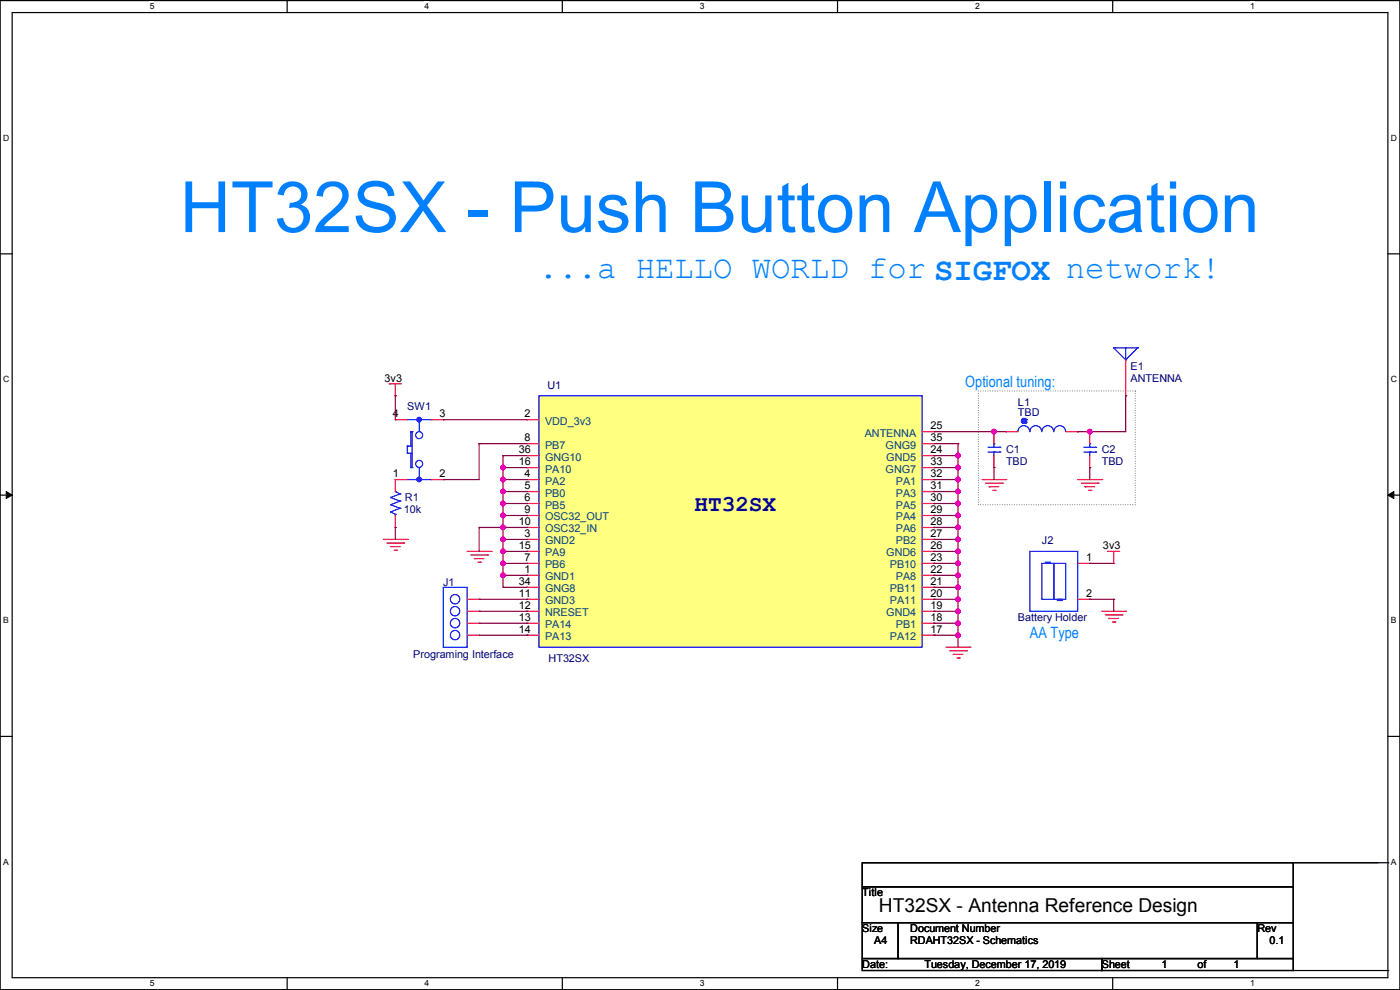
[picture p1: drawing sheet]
<svg xmlns="http://www.w3.org/2000/svg" width="297mm" height="210mm" viewBox="0 0 297 210" stroke-linecap="round" stroke-linejoin="round" font-family="sans-serif">
<path d="M0 .1h297v209.8h-297zM2.6 2.7h291.8v204.7h-291.8z" fill="none" stroke="#000" stroke-width=".25"/>
<g fill="#fff">
<path d="M31.7 .4h1v2h-1z"/>
<path d="M31.7 207.6h1v2h-1z"/>
</g>
<path d="M60.9 .1v2.6M60.9 207.4v2.5" fill="none" stroke="#000" stroke-width=".25"/>
<g fill="#fff">
<path d="M90.1 .4h1v2h-1z"/>
<path d="M90.1 207.6h1v2h-1z"/>
</g>
<path d="M119.3 .1v2.6M119.3 207.4v2.5" fill="none" stroke="#000" stroke-width=".25"/>
<g fill="#fff">
<path d="M148.5 .4h.9v2h-.9z"/>
<path d="M148.5 207.6h.9v2h-.9z"/>
</g>
<path d="M177.7 .1v2.6M177.7 207.4v2.5" fill="none" stroke="#000" stroke-width=".25"/>
<g fill="#fff">
<path d="M206.8 .4h1v2h-1z"/>
<path d="M206.8 207.6h1v2h-1z"/>
</g>
<path d="M236.1 .1v2.6M236.1 207.4v2.5" fill="none" stroke="#000" stroke-width=".25"/>
<g fill="#fff">
<path d="M265.2 .4h1v2h-1z"/>
<path d="M265.2 207.6h1v2h-1z"/>
<path d="M.7 28.2h1.2v2h-1.2z"/>
<path d="M295.1 28.2h1.2v2h-1.2z"/>
<path d="M.7 79.4h1.2v2h-1.2z"/>
<path d="M295.1 79.4h1.2v2h-1.2z"/>
</g>
<path d="M0 53.8h2.6M294.4 53.8h2.6" fill="none" stroke="#000" stroke-width=".25"/>
<g fill="#fff">
<path d="M.7 130.6h1.2v2h-1.2z"/>
<path d="M295.1 130.6h1.1v2h-1.1z"/>
</g>
<path d="M0 105h2.6M294.4 105h2.6" fill="none" stroke="#000" stroke-width=".25"/>
<path d="M1.3 104.3l1.3 .7-1.3 .7zM294.4 105l1.3-.7v1.4z" fill="#000" stroke="#000" stroke-width=".21"/>
<g fill="#fff">
<path d="M.7 181.8h1.2v2h-1.2z"/>
<path d="M295.1 181.8h1.1v2h-1.1z"/>
</g>
<g fill="none" stroke="#000" stroke-width=".25">
<path d="M0 156.2h2.6M294.4 156.2h2.6M182.9 183h91.5v5.1h-91.5zM182.9 188.1h91.5v7.6h-91.5zM182.9 195.7h7.6v7.6h-7.6zM190.5 195.7h76.2v7.6h-76.2zM266.7 195.7h7.7v7.6h-7.7zM274.4 183h20M292.1 183h.1M294.4 183h.1M182.9 203.3h50.8v2.6h-50.8zM233.7 203.3h40.7v2.6h-40.7z"/>
<path d="M274.4 205.9h20M294.4 205.9h.1"/>
</g>
<path d="M114.3 83.9h81.3v53.4h-81.3z" fill-rule="evenodd" fill="#ffff80" stroke="#ffff80" stroke-width=".25"/>
<path d="M207.6 82.9h33.2v24.2h-33.2z" fill="none" stroke="#808080" stroke-width=".25" stroke-dasharray="0 .5"/>
<g fill="none" stroke="#f00" stroke-width=".25">
<path d="M238.8 76.3v7.6M82.6 81.4h.1M82.6 81.4h2.5M83.9 83.9h.1M83.9 89h.1M83.9 81.4v2.5M83.9 89h2.5M91.5 89h2.5M94 89h.1M111.8 89h.1M111.8 94.1h.1M111.8 99.2h.1"/>
<path d="M111.8 96.6h.1M111.8 89h2.5M111.8 94.1h2.5M111.8 99.2h2.5M111.8 96.6h2.5M195.6 94.1h2.6M195.6 99.2h2.6M195.6 96.6h2.6M195.6 91.6h2.6M198.2 96.6h.1M198.2 91.6h.1M198.2 99.2h.1"/>
<path d="M198.2 94.1h.1M210.9 99.2h.1M210.9 91.6h.1M210.9 91.6v2.5M210.9 96.6v2.6M213.4 91.6h.1M213.4 91.6h2.5M226.1 91.6h2.5M228.6 91.6h.1M231.2 99.2h.1M231.2 91.6h.1M231.2 91.6v2.5"/>
<path d="M231.2 96.6v2.6M238.8 83.9h.1M81.3 114.4h5.1M82.1 115.2h3.5M82.8 116h.1M82.8 116h2.1M83.6 116.7h.5M83.9 101.7h.1M83.9 111.9h.1M83.9 101.7v2.6M83.9 109.3v2.6M83.9 101.7h2.5"/>
<path d="M84.1 116.7h.1M85.6 115.2h.1M86.4 114.4h.1M91.5 101.7h2.5M94 101.7h.1M99.1 117h5.1M99.9 117.7h3.5M100.6 118.5h.1M100.6 118.5h2.1M101.4 119.3h.5M101.9 119.3h.1M103.4 117.7h.1"/>
<path d="M104.2 117h.1M111.8 114.4h.1M111.8 101.7h.1M111.8 104.3h.1M111.8 106.8h.1M111.8 119.5h.1M111.8 109.3h.1M111.8 111.9h.1M111.8 117h.1M111.8 117h2.5M111.8 114.4h2.5M111.8 101.7h2.5"/>
<path d="M111.8 119.5h2.5M111.8 104.3h2.5M111.8 106.8h2.5M111.8 109.3h2.5M111.8 111.9h2.5M195.6 117h2.6M195.6 114.4h2.6M195.6 101.7h2.6M195.6 119.5h2.6M195.6 104.3h2.6M195.6 106.8h2.6M195.6 109.3h2.6"/>
<path d="M195.6 111.9h2.6M198.2 119.5h.1M198.2 117h.1M198.2 114.4h.1M198.2 111.9h.1M198.2 109.3h.1M198.2 106.8h.1M198.2 104.3h.1M198.2 101.7h.1M208.3 101.7h5.1M209.1 102.5h3.5M209.8 103.3h.1"/>
<path d="M209.8 103.3h2.1M210.6 104h.5M211.1 104h.1M212.6 102.5h.1M213.4 101.7h.1M228.6 101.7h5.1M228.6 119.5h2.6M229.4 102.5h3.6M230.2 103.3h.1M230.2 103.3h2M230.9 104h.5M231.2 119.5h.1"/>
<path d="M231.4 104h.1M233 102.5h.1M233.7 101.7h.1M235 117h.1M235 117h2.5M236.3 119.5h.1M236.3 117v2.5M99.1 129.7h2.5M99.1 134.7h2.5M99.1 132.2h2.5M99.1 127.1h2.5M101.6 134.7h.1"/>
<path d="M101.6 132.2h.1M101.6 129.7h.1M101.6 127.1h.1M111.8 122h.1M111.8 127.1h.1M111.8 129.7h.1M111.8 132.2h.1M111.8 134.7h.1M111.8 124.6h.1M111.8 129.7h2.5M111.8 134.7h2.5M111.8 132.2h2.5"/>
<path d="M111.8 127.1h2.5M111.8 122h2.5M111.8 124.6h2.5M195.6 129.7h2.6M195.6 134.7h2.6M195.6 132.2h2.6M195.6 127.1h2.6M195.6 122h2.6M195.6 124.6h2.6M198.2 134.7h.1M198.2 132.2h.1M198.2 129.7h.1"/>
<path d="M198.2 127.1h.1M198.2 124.6h.1M198.2 122h.1M200.7 137.3h5.1M201.5 138h3.5M202.2 138.8h.1M202.2 138.8h2.1M203 139.6h.5M203.5 139.6h.1M205 138h.1M205.8 137.3h.1M228.6 127.1h2.6"/>
<path d="M231.2 127.1h.1M233.7 129.7h5.1M234.5 130.4h3.5M235.2 131.2h.1M235.2 131.2h2.1M236 132h.5M236.5 132h.1M238 130.4h.1M238.8 129.7h.1"/>
</g>
<g fill="none" stroke="#00f" stroke-width=".25">
<path d="M236.3 73.8h.1M236.3 73.8h5M236.3 73.8l2.5 2.5M238.8 76.3h.1M238.8 73.8v2.5M241.3 73.8h.1M241.3 73.8l-2.5 2.5M86.4 94.6h.1M86.4 96.1h.1M86.4 94.6h.8M86.4 94.6v1.5M86.4 96.1h.8"/>
<path d="M86.4 89h5.1M87.2 91.6h.1M87.2 94.6h.1M87.2 96.1h.1M87.2 99.2h.1M87.2 91.6h.2M87.2 91.6v3M87.2 96.1v3.1M87.2 99.2h.2M87.4 91.6h.1M87.4 99.2h.1M87.4 91.6v7.6"/>
<path d="M88.9 89h.1M88.9 89v2.6M88.9 99.2v2.5M91.5 89h.1M114.3 83.9h81.3v53.4h-81.3zM209.6 95.9h2.5M209.6 94.9h2.5M210.9 94.1h.1M210.9 95.9h.1M210.9 94.1v.8M210.9 95.9v.7M212.1 95.9h.1"/>
<path d="M212.1 94.9h.1M215.9 91.6a1.25 1.25 0 0 1 1.3-1.3 1.25 1.25 0 0 1 1.2 1.3M216.7 89.5h.1M216.7 89h.1M216.7 89.5l.3 .3M216.7 89v.5M216.7 89l1 .5M217 88.8h.1M217 89.8h.1M217 88.8l-.3 .2M217 88.8h.5M217 88.8l.5 1"/>
<path d="M217 89.8h.5M217.5 88.8h.1M217.5 89.8h.1M217.5 88.8l-.5 1M217.5 88.8l.2 .2M217.7 89h.1M217.7 89.5h.1M217.7 89l-1 .5M217.7 89v.5M217.7 89.5l-.2 .3M218.5 91.6a1.27 1.27 0 0 1 1.3-1.3 1.27 1.27 0 0 1 1.2 1.3 1.27 1.27 0 0 1 1.3-1.3 1.27 1.27 0 0 1 1.3 1.3 1.25 1.25 0 0 1 1.2-1.3 1.25 1.25 0 0 1 1.3 1.3M229.9 95.9h2.6"/>
<path d="M229.9 94.9h2.6M231.2 94.1h.1M231.2 95.9h.1M231.2 94.1v.8M231.2 95.9v.7M232.5 95.9h.1M232.5 94.9h.1M82.8 108.6h.1M82.8 107.1h.1M82.8 105.5h.1M82.8 108.6l1.1 .5M82.8 107.1l2.1 .7"/>
<path d="M82.8 105.5l2.1 .8M83.9 104.3h.1M83.9 109.1h.1M83.9 104.3l1 .5M83.9 109.1v.2M84.9 107.8h.1M84.9 106.3h.1M84.9 104.8h.1M84.9 107.8l-2.1 .8M84.9 106.3l-2.1 .8M84.9 104.8l-2.1 .7M86.4 101.7h5.1"/>
<path d="M88.9 101.7h.1M91.5 101.7h.1M218.5 117h10.1v12.7h-10.1zM221 119.5h2.6v7.6h-2.6zM221.8 119.3h1v.2h-1zM223.6 119.5h2.5v7.6h-2.5zM94 124.6h5.1v12.7h-5.1zM224.3 127.1h1v.3h-1z"/>
<circle cx="88.9" cy="98.4" r=".74"/>
<circle cx="88.9" cy="92.3" r=".74"/>
<circle cx="96.5" cy="134.7" r=".99"/>
<circle cx="96.5" cy="127.1" r=".99"/>
<circle cx="96.5" cy="129.6" r=".99"/>
<circle cx="96.5" cy="132.2" r=".99"/>
</g>
<g fill="#00f" stroke="#00f" stroke-width=".25">
<circle cx="88.9" cy="89" r=".49"/>
<circle cx="88.9" cy="101.7" r=".49"/>
</g>
<g fill="none" stroke="#800040" stroke-width=".25">
<path d="M83.9 83.9h.1M83.9 83.9v5.1M94 89h.1M94 89h17.8M101.6 94.1h.1M101.6 94.1v7.6h-7.6M101.6 94.1h10.2M106.7 99.2h.1M106.7 96.6h.1M106.7 96.6h5.1M106.7 99.2h5.1M106.7 96.6v28"/>
<path d="M198.2 96.6h.1M198.2 96.6h5M198.2 94.1h5M198.2 99.2h5M198.2 91.6h15.2M203.2 99.2h.1M203.2 94.1h.1M203.2 96.6h.1M203.2 94.1v43.2M210.9 91.6h.1M210.9 99.2h.1M210.9 99.2v2.5"/>
<path d="M228.6 91.6h.1M231.2 91.6h.1M231.2 99.2h.1M231.2 99.2v2.5M238.8 83.9h.1M238.8 83.9v7.7h-10.2M83.9 111.9h.1M83.9 111.9v2.5M94 101.7h.1M101.6 111.9h.1M101.6 111.9h10.2M101.6 111.9v5.1"/>
<path d="M106.7 101.7h.1M106.7 119.5h.1M106.7 117h.1M106.7 114.4h.1M106.7 111.9h.1M106.7 109.3h.1M106.7 106.8h.1M106.7 104.3h.1M106.7 101.7h5.1M106.7 104.3h5.1M106.7 106.8h5.1M106.7 109.3h5.1"/>
<path d="M106.7 114.4h5.1M106.7 117h5.1M106.7 119.5h5.1M198.2 101.7h.1M198.2 104.3h.1M198.2 106.8h.1M198.2 109.3h.1M198.2 111.9h.1M198.2 114.4h.1M198.2 117h.1M198.2 119.5h.1M198.2 101.7h5"/>
<path d="M198.2 104.3h5M198.2 106.8h5M198.2 109.3h5M198.2 111.9h5M198.2 114.4h5M198.2 117h5M198.2 119.5h5M203.2 101.7h.1M203.2 104.3h.1M203.2 106.8h.1M203.2 109.3h.1M203.2 111.9h.1"/>
<path d="M203.2 114.4h.1M203.2 117h.1M203.2 119.5h.1M231.2 119.5h.1M231.2 119.5h5.1M101.6 127.1h10.2M101.6 129.7h10.2M101.6 132.2h10.2M101.6 134.7h10.2M106.7 122h.1M106.7 124.6h.1M106.7 122h5.1"/>
<path d="M106.7 124.6h5.1M111.8 134.7h.1M111.8 132.2h.1M111.8 129.7h.1M111.8 127.1h.1M111.8 122h.1M198.2 122h.1M198.2 124.6h.1M198.2 127.1h.1M198.2 129.7h.1M198.2 132.2h.1M198.2 134.7h.1"/>
<path d="M198.2 122h5M198.2 124.6h5M198.2 127.1h5M198.2 129.7h5M198.2 132.2h5M198.2 134.7h5M203.2 122h.1M203.2 124.6h.1M203.2 127.1h.1M203.2 129.7h.1M203.2 132.2h.1M203.2 134.7h.1"/>
<path d="M231.2 127.1h.1M231.2 127.1h5.1M236.3 127.1h.1M236.3 127.1v2.6"/>
</g>
<g fill="#f0f" stroke="#f0f" stroke-width=".25">
<circle cx="203.2" cy="99.2" r=".49"/>
<circle cx="203.2" cy="101.7" r=".49"/>
<circle cx="203.2" cy="104.2" r=".49"/>
<circle cx="203.2" cy="109.3" r=".49"/>
<circle cx="203.2" cy="106.8" r=".49"/>
<circle cx="203.2" cy="111.9" r=".49"/>
<circle cx="203.2" cy="114.4" r=".49"/>
<circle cx="203.2" cy="116.9" r=".49"/>
<circle cx="203.2" cy="119.5" r=".49"/>
<circle cx="203.2" cy="124.6" r=".49"/>
<circle cx="203.2" cy="122" r=".49"/>
<circle cx="203.2" cy="127.1" r=".49"/>
<circle cx="203.2" cy="129.6" r=".49"/>
<circle cx="203.2" cy="134.7" r=".49"/>
<circle cx="203.2" cy="132.2" r=".49"/>
<circle cx="106.7" cy="99.2" r=".49"/>
<circle cx="106.7" cy="101.7" r=".49"/>
<circle cx="106.7" cy="119.5" r=".49"/>
<circle cx="106.7" cy="122" r=".49"/>
<circle cx="106.7" cy="116.9" r=".49"/>
<circle cx="106.7" cy="114.4" r=".49"/>
<circle cx="106.7" cy="111.9" r=".49"/>
<circle cx="106.7" cy="106.8" r=".49"/>
<circle cx="106.7" cy="109.3" r=".49"/>
<circle cx="106.7" cy="104.2" r=".49"/>
<circle cx="231.2" cy="91.5" r=".49"/>
<circle cx="210.8" cy="91.5" r=".49"/>
<circle cx="203.2" cy="96.6" r=".49"/>
</g>
<text font-size="15" fill="#0080ff" x="38.1" y="49.2">HT32SX - Push Button Application</text>
<text font-size="6.9" fill="#0080ff" x="114.3" y="59">...a HELLO WORLD for SIGFOX network!</text>
<text font-size="4.8" fill="#0000a0" x="147.4" y="108.3">HT32SX</text>
<text font-size="4.1" x="186.5" y="193.5">HT32SX - Antenna Reference Design</text>
<g font-size="3.3" fill="#0080ff">
<text x="204.8" y="82">Optional tuning:</text>
<text x="218.5" y="135.3">AA Type</text>
</g>
<g font-size="2.3">
<text x="81.6" y="80.9">3v3</text>
<text x="83.4" y="88.5">4</text>
<text x="93.3" y="88.5">3</text>
<text x="111.3" y="88.5">2</text>
<text x="111.3" y="93.6">8</text>
<text x="197.4" y="91">25</text>
<text x="197.4" y="93.6">35</text>
<text x="83.4" y="101.2">1</text>
<text x="93.3" y="101.2">2</text>
<text x="110" y="98.6">16</text>
<text x="110" y="96.1">36</text>
<text x="111.3" y="101.2">4</text>
<text x="197.4" y="96.1">24</text>
<text x="197.4" y="101.2">32</text>
<text x="197.4" y="98.6">33</text>
<text x="111.3" y="103.7">5</text>
<text x="111.3" y="106.3">6</text>
<text x="197.4" y="106.3">30</text>
<text x="197.4" y="103.7">31</text>
<text x="110" y="111.3">10</text>
<text x="111.3" y="113.9">3</text>
<text x="111.3" y="108.8">9</text>
<text x="197.4" y="113.9">27</text>
<text x="197.4" y="111.3">28</text>
<text x="197.4" y="108.8">29</text>
<text x="110" y="116.4">15</text>
<text x="111.3" y="119">7</text>
<text x="197.4" y="119">23</text>
<text x="197.4" y="116.4">26</text>
<text x="230.4" y="119">1</text>
<text x="234" y="116.5">3v3</text>
<text x="110" y="124">34</text>
<text x="111.3" y="121.5">1</text>
<text x="197.4" y="124">21</text>
<text x="197.4" y="121.5">22</text>
<text x="110" y="126.6">11</text>
<text x="110" y="129.1">12</text>
<text x="110" y="131.7">13</text>
<text x="197.4" y="131.7">18</text>
<text x="197.4" y="129.1">19</text>
<text x="197.4" y="126.6">20</text>
<text x="230.4" y="126.6">2</text>
<text x="110" y="134.2">14</text>
<text x="197.4" y="134.2">17</text>
<text x="182.9" y="190.2">Title</text>
<text x="182.9" y="197.8">Size</text>
<text x="193.1" y="197.8">Document Number</text>
<text x="266.8" y="197.8">Rev</text>
<text x="185.5" y="200.3">A4</text>
<text x="193.1" y="200.3">RDAHT32SX - Schematics</text>
<text x="269.3" y="200.3">0.1</text>
<text x="182.9" y="205.4">Date:</text>
<text x="196.1" y="205.4">Tuesday, December 17, 2019</text>
<text x="233.7" y="205.4">Sheet</text>
<text x="246.4" y="205.4">1</text>
<text x="254.1" y="205.4">of</text>
<text x="261.7" y="205.4">1</text>
</g>
<g font-size="2.3" fill="#000080">
<text x="116.1" y="82.5">U1</text>
<text x="239.8" y="78.4">E1</text>
<text x="239.8" y="80.9">ANTENNA</text>
<text x="86.4" y="87">SW1</text>
<text x="216" y="86">L1</text>
<text x="216" y="88.3">TBD</text>
<text x="213.4" y="96.2">C1</text>
<text x="213.4" y="98.7">TBD</text>
<text x="233.7" y="96.2">C2</text>
<text x="233.7" y="98.7">TBD</text>
<text x="85.9" y="106.3">R1</text>
<text x="85.6" y="108.9">10k</text>
<text x="221" y="115.5">J2</text>
<text x="94" y="124.4">J1</text>
<text x="216" y="131.7">Battery Holder</text>
<text x="87.7" y="139.6">Programing Interface</text>
<text x="116.4" y="140.4">HT32SX</text>
</g>
<g font-size="2.3" fill="#004080">
<text x="115.6" y="90.1">VDD_3v3</text>
<text x="115.6" y="95.2">PB7</text>
<text x="183.4" y="92.6">ANTENNA</text>
<text x="187.9" y="95.2">GNG9</text>
<text x="115.6" y="100.2">PA10</text>
<text x="115.6" y="97.7">GNG10</text>
<text x="187.9" y="100.2">GNG7</text>
<text x="188" y="97.7">GND5</text>
<text x="115.6" y="102.8">PA2</text>
<text x="115.6" y="105.3">PB0</text>
<text x="115.6" y="107.9">PB5</text>
<text x="190" y="107.9">PA5</text>
<text x="190" y="105.3">PA3</text>
<text x="190" y="102.8">PA1</text>
<text x="115.6" y="110.4">OSC32_OUT</text>
<text x="115.6" y="112.9">OSC32_IN</text>
<text x="190" y="112.9">PA6</text>
<text x="190" y="110.4">PA4</text>
<text x="115.6" y="115.5">GND2</text>
<text x="115.6" y="118">PA9</text>
<text x="188" y="118">GND6</text>
<text x="190" y="115.5">PB2</text>
<text x="115.6" y="123.1">GND1</text>
<text x="115.6" y="120.6">PB6</text>
<text x="115.6" y="125.6">GNG8</text>
<text x="188.8" y="125.6">PB11</text>
<text x="188.8" y="120.6">PB10</text>
<text x="190" y="123.1">PA8</text>
<text x="115.6" y="128.2">GND3</text>
<text x="115.6" y="130.7">NRESET</text>
<text x="188" y="130.7">GND4</text>
<text x="188.8" y="128.2">PA11</text>
<text x="115.6" y="133.3">PA14</text>
<text x="115.6" y="135.8">PA13</text>
<text x="188.8" y="135.8">PA12</text>
<text x="190" y="133.3">PB1</text>
</g>
<g font-size="1.8">
<text x="31.8" y="2">5</text>
<text x="90.1" y="2">4</text>
<text x="148.5" y="2">3</text>
<text x="206.8" y="2">2</text>
<text x="265.2" y="2">1</text>
<text x=".7" y="29.8">D</text>
<text x="295.1" y="29.8">D</text>
<text x=".7" y="81">C</text>
<text x="295.1" y="81">C</text>
<text x=".7" y="132.2">B</text>
<text x="295.1" y="132.2">B</text>
<text x=".7" y="183.4">A</text>
<text x="295.1" y="183.4">A</text>
<text x="31.8" y="209.3">5</text>
<text x="90.1" y="209.3">4</text>
<text x="148.5" y="209.3">3</text>
<text x="206.8" y="209.3">2</text>
<text x="265.2" y="209.3">1</text>
</g>
</svg>
